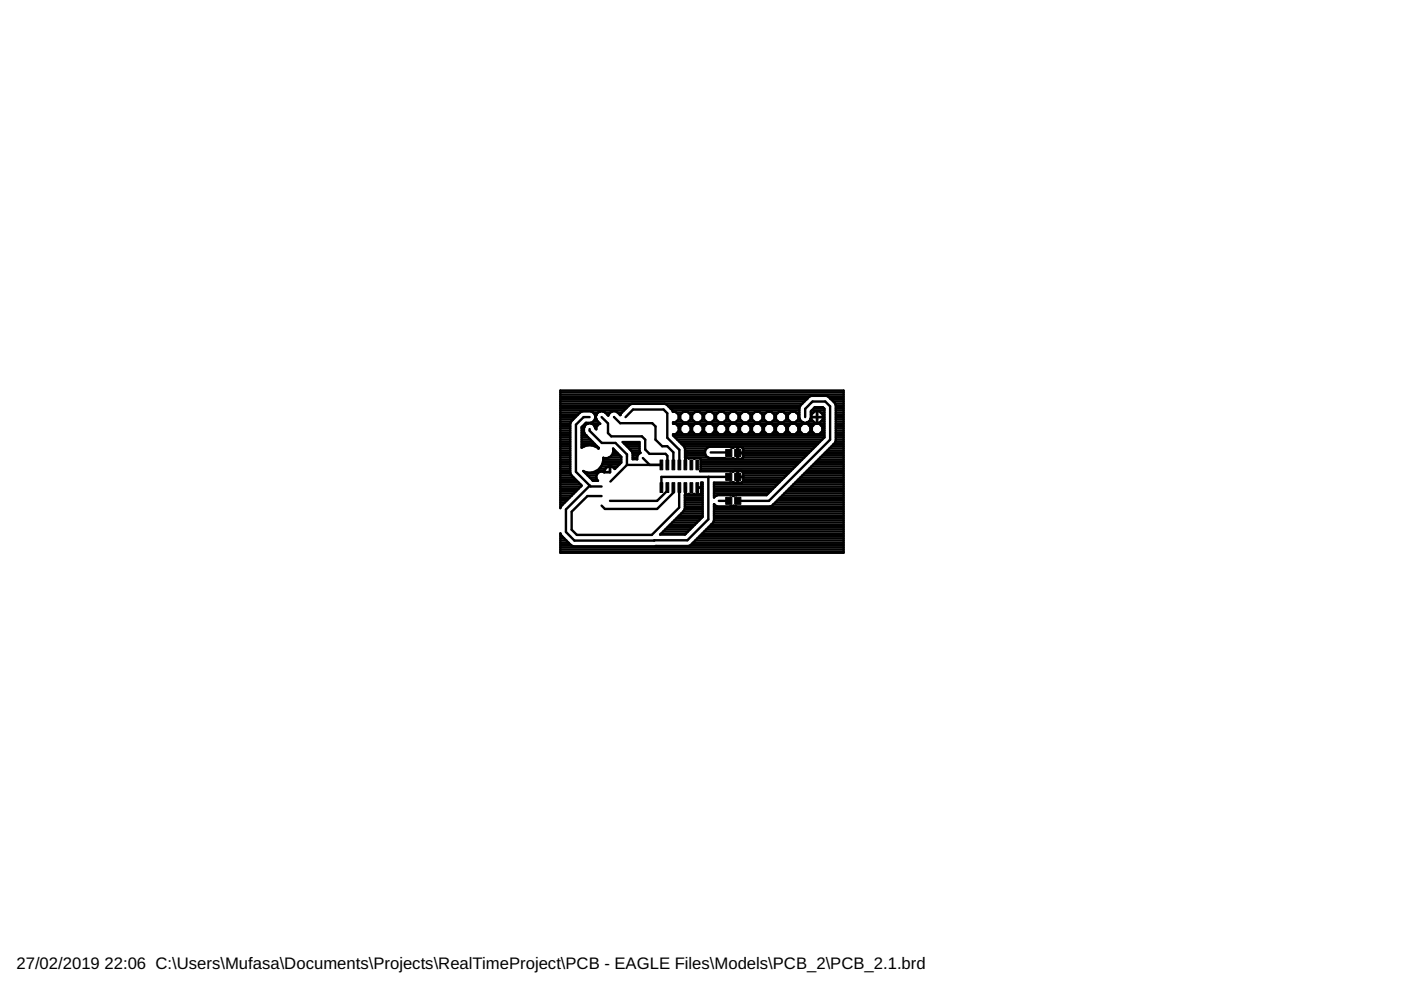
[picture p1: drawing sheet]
<svg xmlns="http://www.w3.org/2000/svg" width="297mm" height="210mm" viewBox="0 0 297 210" stroke-linecap="round" stroke-linejoin="round" font-family="sans-serif">
<g fill="#000" stroke="#000" stroke-width=".21">
<path d="M139.9 97.5h.6v2.1h-.6zM141.2 97.5h.6v2.1h-.6zM142.5 97.5h.6v2.1h-.6zM143.7 97.5h.6v2.1h-.6zM145 97.5h.6v2.1h-.6zM146.3 97.5h.6v2.1h-.6zM147.6 97.5h.5v2.1h-.5zM153.9 95.3h1.3v1.5h-1.3zM155.8 95.3h1.3v1.5h-1.3zM139.9 102.3h.6v2.1h-.6zM141.2 102.3h.6v2.1h-.6zM142.5 102.3h.6v2.1h-.6z"/>
<path d="M143.7 102.3h.6v2.1h-.6zM145 102.3h.6v2.1h-.6zM146.3 102.3h.6v2.1h-.6zM147.6 102.3h.5v2.1h-.5zM153.9 100.4h1.3v1.5h-1.3zM153.9 105.5h1.3v1.4h-1.3zM155.8 100.4h1.3v1.5h-1.3zM155.8 105.5h1.3v1.4h-1.3z"/>
</g>
<g fill="none" stroke="#000" stroke-width=".51">
<path d="M118.8 88.4h3.2M118.8 85.6h51.3M118.8 89.9h2.1M118.8 99.8h2.1M118.8 98.9h2.1M118.8 99.4h2.1M118.8 98.4h2.1M118.8 97.9h2.1M118.8 97.5h2.1M118.8 97h2.1M118.8 96.5h2.1M118.8 96h2.1"/>
<path d="M118.8 95.6h2.1M118.8 95.1h2.1M118.8 94.6h2.1M118.8 94.1h2.1M118.8 93.7h2.1M118.8 93.2h2.1M118.8 92.7h2.1M118.8 92.2h2.1M118.8 91.8h2.1M118.8 91.3h2.1M118.8 90.8h2.1M118.8 90.3h2.1"/>
<path d="M118.8 89.4h2.3M118.8 88.9h2.8M118.8 87.9h3.7M118.8 87.5h4.2M118.8 87h13.5M118.8 86.5h14M118.8 86h14.5M118.8 85.1h51.8M118.8 84.6h52.3M118.8 84.1h52.7M118.8 83.7h60.1M118.8 83.2h60.1"/>
<path d="M121.1 89.4l2-2 .4-.2h1.7a1.23 1.23 0 0 1 1 1.2 1.23 1.23 0 0 1-1 1.2h-1l-.9 1v4.3l.6-.3M121.1 89.4l-.2 .4v10.5l.2 .4 2.2 2.3-4.3 4.3-.2 .4v-24.9h60.1v34.4h-60.1v-4.1l.2 .4 2.1 2.1 .5 .2h24.4l.4-.2 4.8-4.8M123.3 94.6h.6M123.3 94.1h2.8M123.3 93.7h2.3M123.3 93.2h1.9M123.3 92.7h1.4M123.3 92.2h.9M123.3 91.8h.6M123.3 91.3h.5M123.3 90.8h.5M123.5 90.3h.5"/>
<path d="M123.9 90.5h.1M123.9 90.5a1.52 1.52 0 0 0 .4 1.9M123.9 94.6l.7-.2 1.5 .2M124 89.9h.6M124.3 92.4h.1M124.3 92.4l2.7 2.6-.1 .1M124.5 89.9l-.6 .6M124.5 89.9h1M124.5 89.9h.1M125 88.4h-1.3l-1.6 1.6v10l3.1 3.1h2.4M125 91v.3l2.6 2.6h2.9l2.4 2.5v2.2M125.5 89.9h.1"/>
<path d="M125.5 89.9l.6 .6M125.8 89.4h1M125.8 87.5h1M126 90.3h.6M126.1 88.9h.3M126.1 87.9h.3M126.1 90.5h.1M126.1 94.6l.8 .5M126.1 94.6h.5M126.2 88.4h.1M126.2 90.8h.2M126.4 99.8h1.7"/>
<path d="M126.4 88h.1M126.4 88.9h.1M126.4 88v.9M126.4 88.9l.9 1h-1.8M126.9 95.1h.1M127 99.4h1.4M127.1 87.3h.1M127.1 89.9l-.7 .6v.5l-.3-.5M127.1 87.3h.9M127.1 87.3l-.7 .7M127.4 98.9h1.7M127.6 88.4l1.3 1.4v2l.7 .7h6.5l.7 .7v2.1l.9 .9h3.4l.4 .4v2"/>
<path d="M127.7 98.4l.2-1.4a1.58 1.58 0 0 0 1.6-.3 1.58 1.58 0 0 0 .5-1.6l1.7 1.8v1.2l-1.4 1.3a1.22 1.22 0 0 0-1.3-.5 1.22 1.22 0 0 0-.9 1.2 1.13 1.13 0 0 0-1.4 .2 1.13 1.13 0 0 0-.1 1.4M127.7 98.4a2.85 2.85 0 0 1-4 1.5l2 2h1.1l-.2-.2M127.7 98.4h3.7M127.8 97.9h3.9M127.9 97.5h3.8M128 87.3h.1M128 87.3l1 .8 .2-.4 .4-.4M128.3 87.5h1.1M128.8 87.9h.2M129.1 97h2.6M129.3 99.8h.1M129.3 98.9v1.2"/>
<path d="M129.3 99.4h.1M129.5 98.9h1.4M129.6 87.3h.1M129.7 87.3l.7-.1 .5 .2 .6 .6M129.7 96.5h1.7M129.9 96h1M130 95.6h.4M130.2 88.4l1.3 1.3h6.8l.7 .7v2.8l1.4 1.4h1.1l1.3 1.3v2.7M130.3 99.4h.1M131 87.5h.9M131.4 87.9h.1M131.5 88h.1"/>
<path d="M132.4 94.1h3.2M132.6 88.4l1.6-1.6h6.5l.8 .8v5.2l2.5 2.6v3.2M132.9 94.6h2.7M132.9 98.6h7.3M132.9 98.6l-3.5 3.5M133.4 95.1h2.2M133.9 95.6h1.7M134 85.6l-.5 .2-2 2.2M134.1 96h1.6M134.1 97h1M134.1 96.5h1.1M135.1 97.4h.1"/>
<path d="M135.6 95.6l.2 .4a1.22 1.22 0 0 0-.7 1.4M135.6 95.6v-1.9h-3.6l1.9 2 .2 .4v1.3h1M136.3 97.1l1.5 1.5M140.9 85.6l.5 .2 1.1 1.2 .2 .3h.5l.7 .7v.9l-.7 .6h-.5v.4h32.1M141.6 86h28.1M142.1 86.5h27.4M142.5 87h27M142.7 92.2h32.1M143.1 92.7h31.7M143.2 89.9l.7 .6v.9l-.7 .7h-.5v.2l2.4 2.4 .1 .4v1.9l.6 .1 .2 .1 1.1-.1 .1 .2 .2-.2h.9l.3 .3v2.4l-.2 .1 7 .1 .3-.1M143.4 89.4h1.3M143.4 87.5h1.3"/>
<path d="M143.6 93.2h30.7M143.6 91.8h.9M143.7 90.3h.7M143.9 88.9h.3M143.9 88.4h.3M143.9 91.3h.3M143.9 90.8h.3M143.9 87.9h.3M144 93.7h29.8M144.5 94.1h28.9M144.8 89.9l-.6 .6v.9l.6 .7h1l.6-.7v-.9l-.6-.6M145 94.6h27.9"/>
<path d="M145.2 95.1h4.6M145.2 97h4.9M145.2 96.5h4.4M145.2 96h4.3M145.2 95.6h4.3M145.3 98.4h.1M145.3 97.9h.1M145.3 97.5h.1M145.8 95.8l-.5 .5v2.3M145.9 89.4h1.3M145.9 87.5h1.3M146.1 91.8h1"/>
<path d="M146.3 90.3h.6M146.4 88.9h.3M146.4 88.4h.3M146.4 91.3h.3M146.4 90.8h.3M146.4 87.9h.3M147.4 89.9l-.7 .6v.9l.7 .7h.9l.7-.7v-.9l-.7-.6M148.5 99.8h19.2M148.5 89.4h1.3M148.5 87.5h1.3M148.6 98.9h20M148.6 99.4h19.5"/>
<path d="M148.6 98.4h20.5M148.6 97.9h21M148.6 97.5h21.4M148.6 91.8h1M148.8 90.3h.6M148.9 88.9h.4M148.9 87.9h.4M149 88.4h.3M149 91.3h.3M149 90.8h.3M149.9 89.9l-.6 .6v.9l.6 .7h1l.6-.7v-.9l-.6-.6M150.7 95.9h3.7"/>
<path d="M151 89.4h1.3M151 87.5h1.3M151.2 91.8h.9M151.3 90.3h.7M151.5 88.9h.3M151.5 87.9h.3M151.5 88.4h.3M151.5 91.3h.3M151.5 90.8h.3M151.8 88.9v-.9l.7-.7h.9l.7 .7v.9M151.8 88.9l.7 .6h.9l.7-.6M152.5 89.9l-.7 .6v.9l.7 .7h.9l.7-.7v-.9l-.7-.6"/>
<path d="M153.6 89.4h1.2M153.6 87.5h1.2M153.7 91.8h1M153.9 90.3h.6M154 88.9h.4M154 87.9h.4M154.1 88.4h.2M154.1 91.3h.2M154.1 90.8h.2M154.3 88.9v-.9l.7-.7h.9l.7 .7v.9M154.3 88.9l.7 .6h.9l.7-.6M155 89.9l-.7 .6v.9l.7 .7h.9l.7-.7v-.9l-.7-.6"/>
<path d="M156.1 89.4h1.3M156.1 87.5h1.3M156.3 91.8h.9M156.3 99.9v1.1h1.3l-.1-.8-.4-.3M156.3 97h.2M156.3 96.5h.2M156.3 95.6h.2M156.3 95.1h.2M156.4 90.3h.7M156.5 96h15M156.6 88.9h.3M156.6 87.9h.3"/>
<path d="M156.6 88.4h.3M156.6 91.3h.3M156.6 90.8h.3M156.9 88.9v-.9l.6-.7h1l.6 .7v.9M156.9 88.9l.6 .6h1l.6-.6M157.5 95.1l.1 .9h-1.3v-1.2h-.6l-.3 .2-.8-.3h-4.2a1.23 1.23 0 0 0-.9 1.2 1.23 1.23 0 0 0 .9 1.2h5l.3 .2h.6v-1.2h1.3l-.1 .9M157.5 95.1l-.4-.3h-.6v2.5h.6l.4-.3M157.5 89.9l-.6 .6v.9l.6 .7h1l.6-.7v-.9l-.6-.6M157.5 97h13M157.5 95.1h14.9M157.6 96.5h13.4M157.6 95.6h14.3"/>
<path d="M158.6 89.4h1.3M158.6 87.5h1.3M158.8 91.8h1M159 90.3h.6M159.1 88.9h.3M159.1 87.9h.3M159.1 88.4h.3M159.1 91.3h.3M159.1 90.8h.3M159.4 88.9v-.9l.7-.7h.9l.7 .7v.9M159.4 88.9l.7 .6h.9l.7-.6M160.1 89.9l-.7 .6v.9l.7 .7h.9l.7-.7v-.9l-.7-.6"/>
<path d="M161.2 89.4h1.3M161.2 87.5h1.3M161.3 91.8h1M161.5 90.3h.6M161.6 88.9h.4M161.6 87.9h.4M161.7 88.4h.3M161.7 91.3h.3M161.7 90.8h.3M162 88.9v-.9l.6-.7h1l.6 .7v.9M162 88.9l.6 .6h1l.6-.6M162.6 89.9l-.6 .6v.9l.6 .7h1l.6-.7v-.9l-.6-.6"/>
<path d="M163.7 89.4h1.3M163.7 87.5h1.3M163.9 91.8h.9M164 90.3h.7M164.2 88.9h.3M164.2 87.9h.3M164.2 88.4h.3M164.2 91.3h.3M164.2 90.8h.3M164.5 88.9v-.9l.7-.7h.9l.6 .7v.9M164.5 88.9l.7 .6h.9l.6-.6M165.2 89.9l-.7 .6v.9l.7 .7h.9l.6-.7v-.9l-.6-.6"/>
<path d="M166.2 89.4h1.3M166.2 87.5h1.3M166.4 91.8h1M166.6 90.3h.6M166.7 88.4h.3M166.7 91.3h.3M166.7 90.8h.3M166.7 88.9h.4M166.7 87.9h.3M167 88.9v-.9l.7-.7h.9l.7 .7v.9M167 88.9l.7 .6h.9l.7-.6M167.7 89.9l-.7 .6v.9l.7 .7h.9l.7-.7v-.9l-.7-.6"/>
<path d="M168.8 89.4h1.1M168.8 87.5h.7M169 91.8h.9M169.1 90.3h.7M169.3 88.4h.2M169.3 91.3h.3M169.3 90.8h.3M169.3 88.9h.3M169.3 87.9h.2M169.6 88.9h.1M169.6 88.9l.6 .6M169.7 86l-.2 .5 .1 2.4"/>
<path d="M170.2 89.5h1M170.2 89.9l-.6 .6v.9l.6 .7h1l.6-.7v-.9l-.6-.6M170.2 89.5l.1 .1M170.2 89.5h.1M170.7 88.4v-1.7l1.6-1.6h2.7l1 1v7.1l-13 13h-6.6M171.1 99.8h7.8M171.2 84.5v.1M171.2 89.5h.1M171.4 89.4h1.1M171.5 91.8h.9M171.6 99.4h7.3M171.6 90.3h.7"/>
<path d="M171.8 88.9l-.6 .6M171.8 88.9h.1M171.8 88.9l.1-1.7 .9-.9h1.7l.3 .4v6M171.8 91.3h.3M171.8 90.8h.3M171.8 88.9h.2M171.9 88.4h2.9M171.9 87.9h.1M171.9 87.5h.6M172 87.9l.7-.7h1l.8 .7M172 87.9v1l.7 .7h1l.8-.7v-1M172 98.9h6.9"/>
<path d="M172.1 87h2.7M172.5 98.4h6.4M172.6 86.5h2M172.8 89.9l-.7 .6v.9l.7 .7h.9l.6-.7v-.9l-.6-.6M173 97.9h5.9M173.2 87.2v2.4M173.2 89.4h.1M173.2 88.9h.1M173.2 87.9h.1M173.2 87.5h.1M173.5 97.5h5.4M173.9 97h5"/>
<path d="M174 91.8h.8M174 89.4h.8M174 87.5h.8M174.2 90.3h.6M174.3 91.3h.5M174.3 90.8h.5M174.4 96.5h4.5M174.5 88.9h.3M174.5 87.9h.3M174.8 92.7l-12.3 12.3h-6.3h-.6l-.1 .2-.2-.2h-.6h-2.6l-.7 .5v-3.2l4-.1 .9 .2v-1.2h1.3l-.1 1-.2 .1-.8 .1v-2.5M174.9 96h4M175.4 95.6h3.5"/>
<path d="M175.6 84.1l.4 .4M175.6 84.1l-.4-.2h-3.2l-.4 .2-1.9 1.9M175.7 84.1h3.2M175.8 95.1h3.1M176 84.5l1 1 .2 .4v7.6l-.5 .8M176 84.5h.1M176.2 84.6h2.7M176.3 94.6h2.6M176.6 85.1h2.3M176.7 94.3l-13 12.9-.4 .2h-7.1l-.7-.2-.8 .2h-2.6l-.7-.5v3.4l-.2 .5M176.7 94.3h.1M176.8 94.1h2.1"/>
<path d="M177.1 85.6h1.8M177.1 93.7h1.8M177.2 88.4h1.7M177.2 89.9h1.7M177.2 93.2h1.7M177.2 92.7h1.7M177.2 92.2h1.7M177.2 91.8h1.7M177.2 91.3h1.7M177.2 90.8h1.7M177.2 90.3h1.7M177.2 89.4h1.7"/>
<path d="M177.2 88.9h1.7M177.2 87.9h1.7M177.2 87.5h1.7M177.2 87h1.7M177.2 86.5h1.7M177.2 86h1.7M118.8 114.6h1.3M118.8 117h60.1M118.8 116.5h60.1M118.8 116h60.1M118.8 115.5h2.2M118.8 115.1h1.8"/>
<path d="M118.8 114.1h.8M118.8 113.6h.3M118.8 113.2h.1M118.8 107.5h.1M118.8 107h.5M118.8 106.5h1M118.8 106h1.5M118.8 105.6h1.9M118.8 105.1h2.4M118.8 104.6h2.9M118.8 104.1h3.4M118.8 103.7h3.8"/>
<path d="M118.8 103.2h4.3M118.8 102.7h4.3M118.8 102.2h3.8M118.8 101.7h3.3M118.8 101.3h2.8M118.8 100.8h2.4M118.8 100.3h2.1M124.1 100.3h2.7M124.6 100.8h1.9M125.1 101.3h1.3M125.5 101.7h1.1M125.6 101.8h.1"/>
<path d="M128.1 100.1h1.2M140.1 113.2h5.3M140.6 112.7h5.3M141.1 112.2h5.3M141.5 103.4v.7l-2.2 2.1h-10M141.6 111.7h5.2M142 111.3h5.3M142.5 110.8h5.3M142.8 103.4v1.1l-3.5 3.4h-11.1l-.6-.7M143 110.3h5.3M143.5 109.8h5.2M143.9 109.4h5.1"/>
<path d="M144 103.4v4.2l-5.8 5.8h-15.9l-1.1-1.1v-3.8l3.3-3.3h3.1M144.4 108.9h4.6M144.9 108.4h4.1M145.2 107.9h3.8M145.2 104.9h.6l.2-.2h1.2l.3 .2 1-.1 .2-.3v-2.2h.3v7.3l-3.8 3.7h-5.2l5-5 .2-.5zM145.2 107.5h3.8M145.2 107h3.8M145.2 106.5h3.8M145.2 106h3.8M145.2 105.6h3.8M145.2 105.1h3.8M145.3 104.6h.1"/>
<path d="M145.3 104.1h.1M145.3 103.7h.1M145.3 103.4v1.5M146.5 115.5h32.4M146.9 115.1h32M147.4 114.6h31.5M147.8 104.6h.1M147.8 104.1h.1M147.8 103.7h.1M147.9 114.1h31M148.4 113.6h30.5M148.6 104.6h.4"/>
<path d="M148.7 103.4h-.9v1.5M148.7 104.1h.3M148.7 103.7h.3M148.7 103.2h.3M148.7 102.7h.3M148.8 113.2h30.1M149.3 112.7h29.6M149.8 112.2h29.1M150.3 111.7h28.6M150.3 101.1l-.1 9-4.5 4.5h-23.9l-1.8-1.8v-4.8l4.9-4.9v-.2M150.7 111.3h28.2M151.2 110.8h27.7"/>
<path d="M151.4 110.3h27.5M151.4 109.8h27.5M151.4 109.4h27.5M151.4 108.9h27.5M151.4 108.4h27.5M151.4 107.9h27.5M151.4 107.5h27.5M151.4 107h.1M151.4 105.1h.5M151.4 104.6h11.5M151.4 104.1h12M151.4 103.7h12.5"/>
<path d="M151.4 103.2h12.9M151.4 102.7h13.4M152.4 106.2h2.1M154.5 101.1h-14.3v2.3M155.4 105.1h.2M155.4 102.2h.1M156.3 102.2h.2M156.3 101.7h.2M156.3 101.3h.2M156.3 100.8h.2M156.3 100.3h.2M157.4 102.2h7.9"/>
<path d="M157.6 101.7h8.2M157.6 101.3h8.6M157.6 100.8h9.1M157.6 100.3h9.6M163.9 107h15M164 106.9h.1M164.4 106.5h14.5M164.9 106h14M165.4 105.6h13.5M165.8 105.1h13.1M166.3 104.6h12.6M166.8 104.1h12.1"/>
<path d="M167.3 103.7h11.6M167.7 103.2h11.2M168.2 102.7h10.7M168.7 102.2h10.2M169.2 101.7h9.7M169.7 101.3h9.2M170.1 100.8h8.8M170.6 100.3h8.3"/>
<circle cx="145.3" cy="88.4" r="1.2"/>
<circle cx="147.9" cy="88.4" r="1.21"/>
<circle cx="150.4" cy="88.4" r="1.21"/>
</g>
<path d="M130.2 88.4h-.1M130.2 88.4h.1M145.3 96.8h.1M154.4 95.9l.1 .1M129.4 102.1h-.1M140.2 103.3v.1M144 103.4h.1" fill="none" stroke="#000" stroke-width=".21"/>
<g font-size="3.5">
<text x="3.5" y="205.4">27/02/2019</text>
<text x="22.2" y="205.4">22:06 C:\Users\Mufasa\Documents\Projects\RealTimeProject\PCB - EAGLE Files\Models\PCB_2\PCB_2.1.brd</text>
</g>
</svg>
